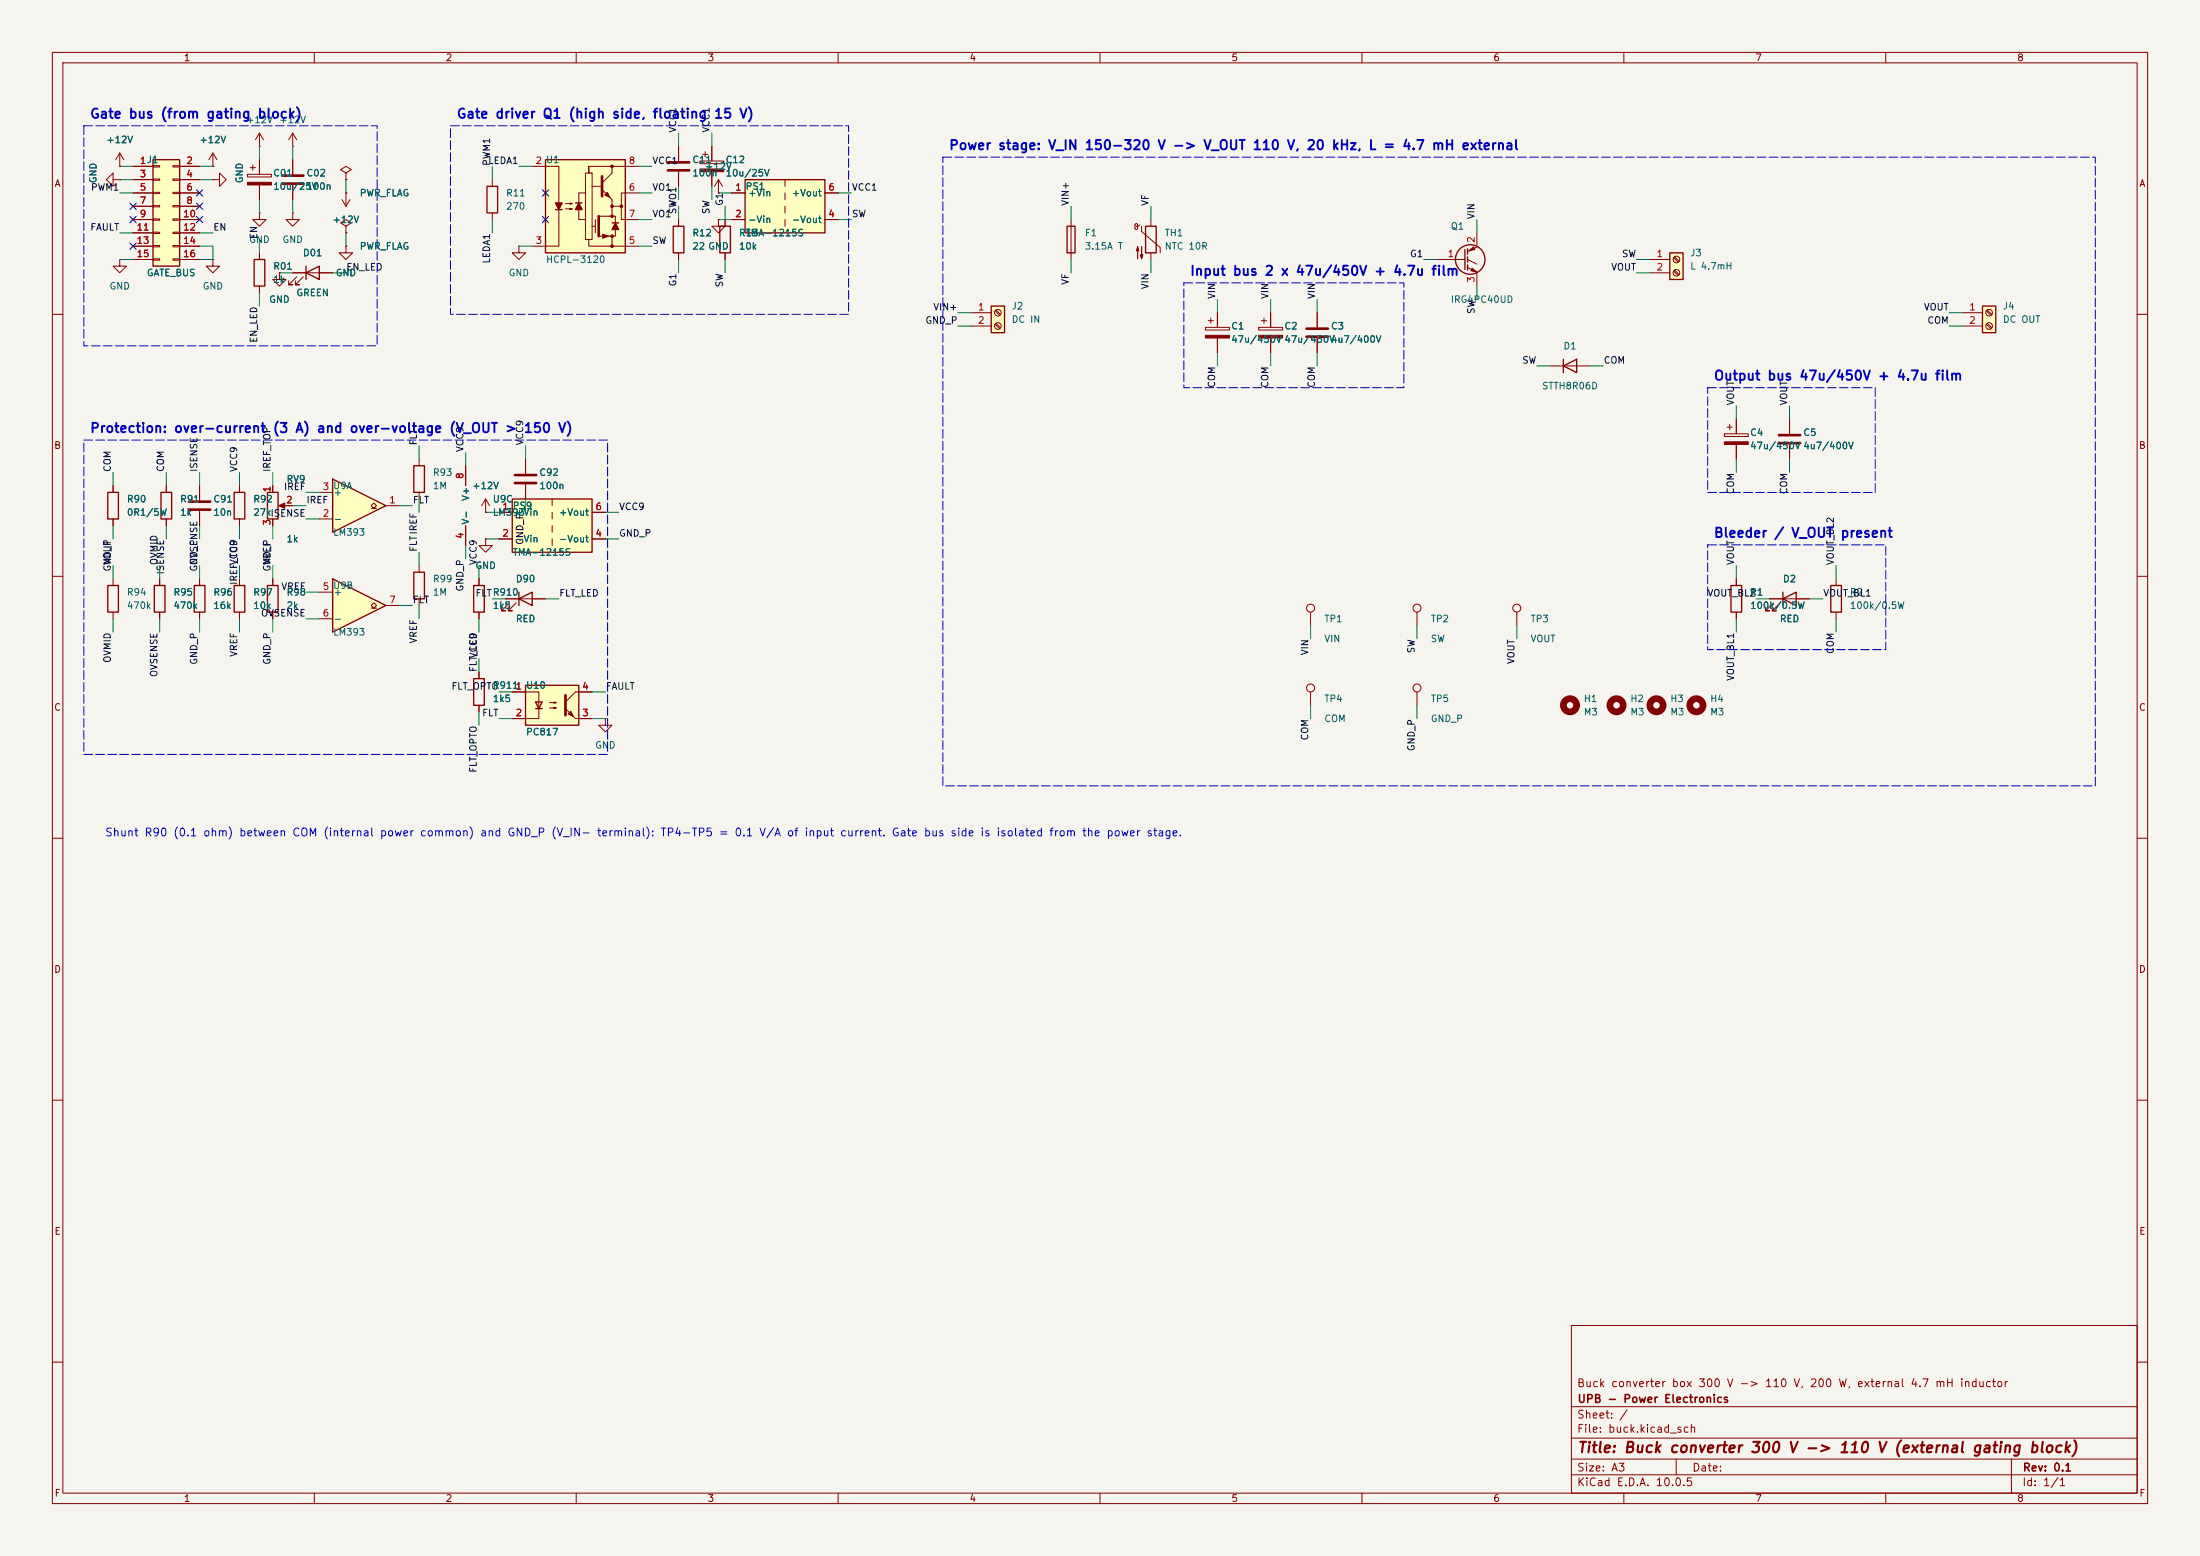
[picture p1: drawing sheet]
<svg xmlns="http://www.w3.org/2000/svg" width="420mm" height="297mm" viewBox="0 0 420 297" stroke-linecap="round" stroke-linejoin="round" font-family="sans-serif">
<path d="M0 0h420v297h-420z" fill="#f5f4ef" stroke="#f5f4ef" stroke-width=".19"/>
<g fill="none" stroke="#840000" stroke-width=".19">
<path d="M10 10h400v277h-400zM12 12h396v273h-396zM60 10v2M110 10v2M160 10v2M210 10v2M260 10v2M310 10v2M360 10v2M66 47v1.3h1.3l-1.3 1.2-1.2-1.2h1.2M66 47h.1M10 60h2"/>
<path d="M408 60h2M21.6 92.7v1.3M21.6 99.1v1.2M10 110h2M80 108v1.2M80 114.3v1.3M250.2 116.8v2.6M408 110h2M91.4 128.3v1.2M91.4 134.6v1.3M10 160h2M408 160h2"/>
<path d="M10 210h2M408 210h2M300 253h108v32h-108zM10 260h2M300 278.5h108M300 274.5h108M300 268.5h108M320 278.5v3M384 278.5v6.5M408 260h2M60 285v2M110 285v2"/>
<path d="M160 285v2M210 285v2M260 285v2M300 281.5h108M310 285v2M360 285v2"/>
<circle cx="250.2" cy="116.1" r=".76"/>
</g>
<path d="M20.6 94h2v5.1h-2zM79 109.2h2v5.1h-2zM90.4 129.5h2.1v5.1h-2.1z" fill="none" stroke="#840000" stroke-width=".25"/>
<path d="M100.3 130.8h10.2v7.6h-10.2z" fill="#ffffc2"/>
<path d="M100.3 130.8h10.2v7.6h-10.2zM102.2 134h1.3l-.6 1.3zM102.2 135.3h1.3" fill="none" stroke="#840000" stroke-width=".25"/>
<path d="M97.8 132.1h5.1v5.1h-5.1M104.9 134.1h1.3l-.4 .1v-.2l.4 .1M104.9 135.1h1.3l-.4 .2v-.3l.4 .1M109.9 137.2h3.1M113 132.1h-3.1l-2 1.9" fill="none" stroke="#840000" stroke-width=".19"/>
<path d="M107.9 132.7v3.8" fill="none" stroke="#840000" stroke-width=".51"/>
<g fill="#840000" stroke="#840000" stroke-width=".19">
<path d="M108.5 136.3l.5-.5 .5 1z"/>
<path d="M107.9 135.3l2 1.9z"/>
</g>
<path d="M189.2 58.4h2.6v5.1h-2.6z" fill="#ffffc2"/>
<path d="M189.2 58.4h2.6v5.1h-2.6z" fill="none" stroke="#840000" stroke-width=".25"/>
<g fill="none" stroke="#840000" stroke-width=".19">
<path d="M185.4 59.7h3.8M190 59.4l.8 .8M190.1 59.2l.9 .8M232.4 59.7v2.8M242.6 59.7v2.8M185.4 62.2h3.8M190 61.9l.8 .8M190.1 61.7l.9 .9M230.1 62.5h4.6v.5h-4.6zM230.6 61.2h1M231.1 60.7v1M232.4 64.5v2.8"/>
<path d="M240.3 62.5h4.6v.5h-4.6zM240.8 61.2h1M241.3 60.7v1M242.6 64.5v2.8"/>
<circle cx="190.5" cy="59.7" r=".63"/>
<circle cx="190.5" cy="62.2" r=".63"/>
</g>
<g fill="#840000" stroke="#840000" stroke-width=".19">
<path d="M230.1 64h4.6v.5h-4.6z"/>
<path d="M240.3 64h4.6v.5h-4.6z"/>
</g>
<path d="M63.5 110.5l10.2 5.1-10.2 5.1z" fill="#ffffc2"/>
<path d="M93 35.6h2v5h-2zM29.5 111.8h2v5h-2zM37.1 111.8h2v5h-2zM51.1 111.8h2v5h-2zM63.5 110.5l10.2 5.1-10.2 5.1zM330.5 111.8h2v5h-2zM340.4 114.3l2.5-1.3v2.6zM340.4 113v2.6" fill="none" stroke="#840000" stroke-width=".25"/>
<g fill="none" stroke="#840000" stroke-width=".19">
<path d="M94 34.3v1.3M94 40.6v1.3M99.1 47v1.3h1.2l-1.2 1.2-1.3-1.2h1.3M99.1 47h.1M329.2 82.8h4.6v.5h-4.6zM329.7 81.5h1M330.2 81v1M331.5 80v2.8M331.5 84.8v2.8M341.6 80v2.8M341.6 84.8v2.8M30.5 110.5v1.3"/>
<path d="M30.5 116.8v1.3M38.1 110.5v1.3M38.1 116.8v1.3M52.1 110.5v1.3M52.1 116.8v1.3M61 113h2.5M61 118.1h2.5M70.9 116.1h.5l-.5-.5 .5-.5 .5 .5-.5 .5h.5M73.7 115.6h2.5M331.5 110.5v1.3M331.5 116.8v1.3M337.8 114.3h7.6"/>
<path d="M338.6 115.1l-1.5 1.5h.7h-.7v-.8M339.9 115.1l-1.6 1.5h.8h-.8v-.8"/>
</g>
<path d="M339.6 83.1h4.1M339.6 84.6h4.1" fill="none" stroke="#840000" stroke-width=".51"/>
<path d="M329.2 84.3h4.6v.5h-4.6z" fill="#840000" stroke="#840000" stroke-width=".19"/>
<circle cx="299.7" cy="134.6" r="1.27" fill="none" stroke="#840000" stroke-width="1.3"/>
<path d="M104.1 30.5h15.3v17.8h-15.3z" fill="#ffffc2"/>
<path d="M104.1 30.5h15.3v17.8h-15.3zM109.9 38.7h1.2M106 40h1.3M116.8 42.5h1.3" fill="none" stroke="#840000" stroke-width=".25"/>
<g fill="none" stroke="#840000" stroke-width=".19">
<path d="M21.6 34.3v-1.3l-1.3 1.3 1.3 1.3v-1.3h1.3M22.9 34.3h.1M22.9 31.8h.1M22.9 29.2l-.8 1.3M22.9 29.2l.7 1.3M22.9 29.2v2.6M40.6 34.3h1.3v-1.3l1.3 1.3-1.3 1.3v-1.3M40.6 34.3h.1M40.6 31.8h.1M40.6 29.2l-.7 1.3M40.6 29.2l.8 1.3M40.6 29.2v2.6"/>
<path d="M49.5 27.9h.1M49.5 25.4l-.7 1.3M49.5 25.4l.8 1.3M49.5 25.4v2.5M55.9 27.9h.1M55.9 25.4l-.8 1.3M55.9 25.4l.7 1.3M55.9 25.4v2.5M101.6 31.8h5.1v15.2h-5.1M107.9 38.9h1.3l-.4 .1v-.3l.4 .2M107.9 39.9h1.3l-.4 .1v-.2l.4 .1M111.8 36.8h-1.3v1.9"/>
<path d="M111.8 33h1.2v12.7h-1.2zM112.4 31.8v1.2zM112.4 33h.1M112.4 31.8h9.5M113 35.6h1.8M116.8 31.8v1.2l-1.9 1.9M116.8 38.1v3.2M116.8 39.4h1.8M121.9 36.8h-3.3v5.1h3.3M133.6 30.7h4.6v.5h-4.6zM134.1 29.5h1M134.6 29v1"/>
<path d="M135.9 27.9v2.8M135.9 32.8v2.8M110.5 40v1.9h1.3M112.4 45.7v1.3h9.5M113 43.2h.7M113.7 41.9v2.6M114.3 41.3h3.2v1.2M116.8 45.1v1.9M117.5 43.8v1.3h-3.2"/>
</g>
<g fill="#840000" stroke="#840000" stroke-width=".25">
<path d="M106 38.7h1.3l-.6 1.3z"/>
<path d="M110.5 38.7l.6 1.3h-1.2z"/>
<path d="M117.5 42.5l.6 1.3h-1.3z"/>
</g>
<path d="M114.9 33.7v3.8M114.3 41.3v3.8" fill="none" stroke="#840000" stroke-width=".51"/>
<g fill="#840000" stroke="#840000" stroke-width=".19">
<path d="M116 36.7l.5 1-1.1-.5z"/>
<path d="M115.1 44.7l1.1 .4-1.1 .4z"/>
<path d="M114.9 36.2l1.9 1.9z"/>
<path d="M133.6 32.3h4.6v.5h-4.6z"/>
<circle cx="116.8" cy="31.7" r=".25"/>
<circle cx="116.8" cy="39.4" r=".25"/>
<circle cx="116.8" cy="41.3" r=".25"/>
<circle cx="116.8" cy="45.1" r=".25"/>
<circle cx="116.8" cy="47" r=".25"/>
<circle cx="118.6" cy="39.4" r=".25"/>
</g>
<circle cx="308.6" cy="134.6" r="1.27" fill="none" stroke="#840000" stroke-width="1.3"/>
<path d="M142.2 34.3h15.3v10.2h-15.3z" fill="#ffffc2"/>
<path d="M142.2 34.3h15.3v10.2h-15.3zM48.5 49.5h2v5.1h-2zM58.4 52.1l2.6-1.3v2.5zM58.4 50.8v2.5M137.4 43.2h2v5.1h-2z" fill="none" stroke="#840000" stroke-width=".25"/>
<g fill="none" stroke="#840000" stroke-width=".19">
<path d="M47.2 33.3h4.6v.5h-4.6zM47.8 32h1M48.3 31.5v1M49.5 30.5v2.8M49.5 35.3v2.8M55.9 30.5v2.8M55.9 35.3v2.8M139.7 36.8h2.5M149.9 34.3v1.3M149.9 36.8v1.3M149.9 39.4v1.2M157.5 36.8h2.5"/>
<path d="M49.5 40.6v1.3h1.3l-1.3 1.3-1.2-1.3h1.2M49.5 40.6h.1M49.5 48.3v1.2M49.5 54.6v1.3M55.9 40.6v1.3h1.2l-1.2 1.3-1.3-1.3h1.3M55.9 40.6h.1M55.9 52.1h7.6M56.6 52.8l-1.5 1.6h.8h-.8v-.8M57.9 52.8l-1.5 1.6h.7h-.7v-.8M138.4 41.9v1.3M138.4 48.3v1.2M139.7 41.9h2.5"/>
<path d="M149.9 41.9v1.3M157.5 41.9h2.5"/>
</g>
<path d="M53.8 33.5h4.1M53.8 35.1h4.1" fill="none" stroke="#840000" stroke-width=".51"/>
<path d="M47.2 34.8h4.6v.5h-4.6z" fill="#840000" stroke="#840000" stroke-width=".19"/>
<path d="M29.2 30.5h5.1v20.3h-5.1z" fill="#ffffc2"/>
<path d="M29.2 30.5h5.1v20.3h-5.1z" fill="none" stroke="#840000" stroke-width=".25"/>
<g fill="none" stroke="#840000" stroke-width=".19">
<path d="M25.4 31.8h3.8M25.4 34.3h3.8M25.4 36.8h3.8M25.4 39.4h3.8M29.2 31.6h1.3v.3h-1.3zM29.2 34.2h1.3v.2h-1.3zM29.2 36.7h1.3v.3h-1.3zM29.2 39.2h1.3v.3h-1.3zM33 31.6h1.3v.3h-1.3zM33 34.2h1.3v.2h-1.3zM33 36.7h1.3v.3h-1.3zM33 39.2h1.3v.3h-1.3z"/>
<path d="M34.3 31.8h3.8M34.3 34.3h3.8M34.3 36.8h3.8M34.3 39.4h3.8M137.2 36.8h.1M137.2 34.3l-.8 1.3M137.2 34.3l.7 1.3M137.2 34.3v2.5M22.9 49.5v1.3h1.2l-1.2 1.3-1.3-1.3h1.3M22.9 49.5h.1M25.4 41.9h3.8M25.4 44.5h3.8"/>
<path d="M25.4 47h3.8M25.4 49.5h3.8M29.2 41.8h1.3v.2h-1.3zM29.2 44.3h1.3v.3h-1.3zM29.2 46.9h1.3v.2h-1.3zM29.2 49.4h1.3v.3h-1.3zM33 41.8h1.3v.2h-1.3zM33 44.3h1.3v.3h-1.3zM33 46.9h1.3v.2h-1.3zM33 49.4h1.3v.3h-1.3zM34.3 41.9h3.8M34.3 44.5h3.8"/>
<path d="M34.3 47h3.8M34.3 49.5h3.8M40.6 49.5v1.3h1.3l-1.3 1.3-1.2-1.3h1.2M40.6 49.5h.1M53.3 52.1v1.2h1.3l-1.3 1.3-1.2-1.3h1.2M53.3 52.1h.1"/>
</g>
<g fill="none" stroke="#840000" stroke-width="1.3">
<circle cx="316.2" cy="134.6" r="1.27"/>
<circle cx="323.9" cy="134.6" r="1.27"/>
</g>
<path d="M97.8 95.3h15.2v10.1h-15.2z" fill="#ffffc2"/>
<path d="M97.8 95.3h15.2v10.1h-15.2zM349.5 111.8h2v5h-2z" fill="none" stroke="#840000" stroke-width=".25"/>
<g fill="none" stroke="#840000" stroke-width=".19">
<path d="M65.3 38.1l.7 1.3M66 33l1.1-.6-1.1-.6-1 .6 1 .6v1.3M66 34.3h.1M66 36.8h.1M66 36.8v2.6M66.8 38.1l-.8 1.3M66 43.2l1.1-.7-1.1-.6-1 .6 1 .7v1.3M66 44.5h.1M88.9 88.9v3.8M95.2 97.8h2.6M100.3 87.6v2.8M100.3 92.5v2.8"/>
<path d="M105.4 95.3v1.2M105.4 97.8v1.3M113 97.8h2.6M88.9 100.3v3.8M92.7 102.9v1.2h1.3l-1.3 1.3-1.3-1.3h1.3M92.7 102.9h.1M95.2 102.9h2.6M105.4 100.3v1.3M105.4 102.9v1.2M113 102.9h2.6M289.6 116.8v2.6M350.5 110.5v1.3"/>
<path d="M350.5 116.8v1.3M270.5 132.1v2.5"/>
<circle cx="289.6" cy="116.1" r=".76"/>
<circle cx="270.5" cy="131.3" r=".76"/>
</g>
<path d="M98.3 90.7h4.1M98.3 92.2h4.1" fill="none" stroke="#840000" stroke-width=".51"/>
<path d="M63.5 91.4l10.2 5.1-10.2 5.1z" fill="#ffffc2"/>
<path d="M203.7 43.2h1.5v5.1h-1.5zM298.4 69.9l2.6-1.3v2.5zM298.4 68.6v2.5M30.7 94h2.1v5.1h-2.1zM63.5 91.4l10.2 5.1-10.2 5.1zM79 88.9h2v5.1h-2zM20.6 111.8h2v5h-2z" fill="none" stroke="#840000" stroke-width=".25"/>
<g fill="none" stroke="#840000" stroke-width=".19">
<path d="M137.2 41.9v1.3h1.2l-1.2 1.3-1.3-1.3h1.3M137.2 41.9h.1M204.5 41.9v7.6M295.9 69.9h7.6M31.7 92.7v1.3M31.7 99.1v1.2M61 99.1h2.5M61 94h2.5M70.9 97h.5l-.5-.5 .5-.5 .5 .5-.5 .5h.5M73.7 96.5h2.5M80 87.6v1.3M80 94v1.3"/>
<path d="M92.7 97.8h.1M92.7 95.3l-.8 1.2M92.7 95.3l.8 1.2M92.7 95.3v2.5M21.6 110.5v1.3M21.6 116.8v1.3M250.2 132.1v2.5"/>
<circle cx="250.2" cy="131.3" r=".76"/>
</g>
<path d="M318.8 48.3h2.5v5h-2.5z" fill="#ffffc2"/>
<path d="M318.8 48.3h2.5v5h-2.5z" fill="none" stroke="#840000" stroke-width=".25"/>
<g fill="none" stroke="#840000" stroke-width=".19">
<path d="M315 49.5h3.8M315 52.1h3.8M319.5 49.2l.9 .8M319.5 51.7l.9 .9M319.7 49l.8 .9M319.7 51.6l.8 .8"/>
<circle cx="320" cy="49.5" r=".63"/>
<circle cx="320" cy="52.1" r=".63"/>
</g>
<path d="M378.5 58.4h2.5v5.1h-2.5z" fill="#ffffc2"/>
<g fill="none" stroke="#840000" stroke-width=".25">
<path d="M128.5 43.2h2.1v5.1h-2.1zM218.7 43.2h2v5.1h-2zM279.7 47.6v3.8M280.2 47.5v1M280.2 49v1M280.2 50.5v1.1M378.5 58.4h2.5v5.1h-2.5zM44.7 94h2v5.1h-2zM51.1 94h2v5.1h-2zM44.7 111.8h2v5h-2zM90.4 111.8h2.1v5h-2.1zM99.1 114.3l2.5-1.3v2.6z"/>
<path d="M99.1 113v2.6"/>
<circle cx="280.7" cy="49.5" r="2.82"/>
</g>
<g fill="none" stroke="#840000" stroke-width=".19">
<path d="M22.9 34.3h.1M22.9 31.8h.1M25.4 31.8h3.8M25.4 34.3h3.8M25.4 36.8h3.8M25.4 39.4h3.8M34.3 31.8h3.8M34.3 34.3h3.8M34.3 36.8h3.8M34.3 39.4h3.8M40.6 34.3h.1M40.6 31.8h.1"/>
<path d="M49.5 30.5v2.8M49.5 35.3v2.8M55.9 30.5v2.8M55.9 35.3v2.8M66 34.3h.1M66 36.8h.1M129.5 27.9v2.8M129.5 32.8v2.8M135.9 27.9v2.8M135.9 32.8v2.8M137.2 36.8h.1M139.7 36.8h2.5"/>
<path d="M157.5 36.8h2.5M25.4 49.5h3.8M25.4 41.9h3.8M25.4 44.5h3.8M25.4 47h3.8M34.3 49.5h3.8M34.3 41.9h3.8M34.3 44.5h3.8M34.3 47h3.8M49.5 48.3v1.2M49.5 54.6v1.3M53.3 52.1h.1"/>
<path d="M55.9 52.1h2.5M61 52.1h2.5M66 47h.1M66 44.5h.1M129.5 41.9v1.3M129.5 48.3v1.2M137.2 41.9h.1M138.4 41.9v1.3M138.4 48.3v1.2M139.7 41.9h2.5M157.5 41.9h2.5M217.2 42.9v.7l-.2 .2-.3-.1-.2-.4"/>
<path d="M217.2 42.9l-.3-.2-.2 .2 .1 .2 .3 .1 .5-.3M217.9 43.2v1l3.6 3v1.1M219.7 41.9v1.3M219.7 48.3v1.2M232.4 59.7v2.8M242.6 59.7v2.8M251.5 59.7v2.8M274.3 49.5h5.4M280.2 49.5l1.7 .9M280.2 51.1l1.7 .8M281.9 47.1l-1.7 .9M281.9 44.5v2.5"/>
<path d="M281.9 52.1v2.5M374.6 59.7h3.9M379.2 59.4l.9 .8M379.4 59.2l.8 .8M232.4 64.5v2.8M242.6 64.5v2.8M251.5 64.5v2.8M374.6 62.2h3.9M379.2 61.9l.9 .8M379.4 61.7l.8 .9M21.6 92.7v1.3M21.6 99.1v1.2"/>
<path d="M31.7 92.7v1.3M31.7 99.1v1.2M38.1 92.7v2.8M38.1 97.5v2.8M45.7 92.7v1.3M45.7 99.1v1.2M52.1 92.7v1.3M52.1 99.1v1.2M53.6 96.5h2.3M88.9 88.9v3.8M92.7 97.8h.1M95.2 97.8h2.6"/>
<path d="M100.3 87.6v2.8M100.3 92.5v2.8M113 97.8h2.6M331.5 80v2.8M331.5 84.8v2.8M341.6 80v2.8M341.6 84.8v2.8M30.5 110.5v1.3M30.5 116.8v1.3M38.1 110.5v1.3M38.1 116.8v1.3M45.7 110.5v1.3"/>
<path d="M45.7 116.8v1.3M52.1 110.5v1.3M52.1 116.8v1.3M88.9 100.3v3.8M91.4 110.5v1.3M91.4 116.8v1.3M92.7 102.9h.1M95.2 102.9h2.6M96.5 114.3h7.6M97.3 115.1l-1.5 1.5h.7h-.7v-.8M98.6 115.1l-1.6 1.5h.8h-.8v-.8M113 102.9h2.6"/>
<path d="M270.5 116.8v2.6M331.5 110.5v1.3M331.5 116.8v1.3M337.8 114.3h2.6M342.9 114.3h2.5M91.4 128.3v1.2M91.4 134.6v1.3M97.8 132.1h2.5M97.8 137.2h2.5M110.5 132.1h2.5M110.5 137.2h2.5M115.6 137.2v1.2h1.2l-1.2 1.3-1.3-1.3h1.3"/>
<path d="M115.6 137.2h.1"/>
<circle cx="379.7" cy="59.7" r=".63"/>
<circle cx="379.7" cy="62.2" r=".63"/>
<circle cx="270.5" cy="116.1" r=".76"/>
</g>
<path d="M127.5 31h4.1M127.5 32.5h4.1M249.4 62.7h4.1M249.4 64.3h4.1M36.1 95.8h4M36.1 97.3h4" fill="none" stroke="#840000" stroke-width=".51"/>
<g fill="#840000" stroke="#840000" stroke-width=".19">
<path d="M217.2 47.1l.2 .8h-.5l.3-.8v2.3z"/>
<path d="M217.9 47.1v2.3l-.2-.8h.5l-.3 .8z"/>
<path d="M281.1 51.2l.8 .7-1.1-.2z"/>
<path d="M280.4 47.9l.9-.8 .3 .5z"/>
<path d="M53.2 96.5l1.2-.5v1z"/>
</g>
<g fill="none" stroke="#009600" stroke-width=".19">
<path d="M22.9 34.3h2.5M22.9 31.8h2.5M22.9 36.8h2.5M38.1 34.3h2.5M38.1 31.8h2.5M49.5 27.9v2.6M49.5 38.1v2.5M55.9 27.9v2.6M55.9 38.1v2.5M66 34.3v2.5M94 31.8v2.5M99.1 31.8h2.5"/>
<path d="M121.9 31.8h2.6M121.9 36.8h2.6M129.5 25.4v2.5M129.5 35.6v2.5M129.5 39.4v2.5M135.9 25.4v2.5M135.9 35.6v2.5M137.2 36.8h2.5M138.4 39.4v2.5M160 36.8h2.6M204.5 39.4v2.5M219.7 39.4v2.5"/>
<path d="M22.9 49.5h2.5M22.9 44.5h2.5M38.1 47h2.5v2.5h-2.5M38.1 44.5h2.5M49.5 45.7v2.6M49.5 55.9v2.5M53.3 52.1h2.6M63.5 52.1h2.5M66 44.5v2.5M94 41.9v2.6M99.1 47h2.5M121.9 47h2.6"/>
<path d="M121.9 41.9h2.6M129.5 49.5v2.6M137.2 41.9h2.5M138.4 49.5v2.6M160 41.9h2.6M182.9 59.7h2.5M204.5 49.5v2.6M219.7 49.5v2.6M232.4 57.2v2.5M242.6 57.2v2.5M251.5 57.2v2.5M271.8 49.5h2.5"/>
<path d="M281.9 41.9v2.6M281.9 54.6v2.6M312.4 49.5h2.6M312.4 52.1h2.6M372.1 59.7h2.5M182.9 62.2h2.5M232.4 67.3v2.6M242.6 67.3v2.6M251.5 67.3v2.6M293.4 69.9h2.5M303.5 69.9h2.6M331.5 77.5v2.5"/>
<path d="M341.6 77.5v2.5M372.1 62.2h2.5M21.6 90.2v2.5M31.7 90.2v2.5M38.1 90.2v2.5M45.7 90.2v2.5M52.1 90.2v2.5M55.9 96.5h2.5M58.4 99.1h2.6M58.4 94h2.6M76.2 96.5h2.5M80 85.1v2.5"/>
<path d="M80 95.3v2.5M88.9 86.4v2.5M92.7 97.8h2.5M100.3 85.1v2.5M100.3 95.3v2.5M115.6 97.8h2.5M331.5 87.6v2.6M341.6 87.6v2.6M21.6 100.3v2.6M21.6 108v2.5M21.6 118.1v2.6M30.5 108v2.5"/>
<path d="M30.5 118.1v2.6M31.7 100.3v2.6M38.1 100.3v2.6M38.1 108v2.5M38.1 118.1v2.6M45.7 100.3v2.6M45.7 108v2.5M45.7 118.1v2.6M52.1 100.3v2.6M52.1 108v2.5M52.1 118.1v2.6M58.4 113h2.6"/>
<path d="M58.4 118.1h2.6M76.2 115.6h2.5M80 105.4v2.6M80 115.6v2.5M88.9 104.1v2.6M91.4 108v2.5M91.4 118.1v2.6M92.7 102.9h2.5M94 114.3h2.5M104.1 114.3h2.6M115.6 102.9h2.5M250.2 119.4v2.5"/>
<path d="M270.5 119.4v2.5M289.6 119.4v2.5M331.5 108v2.5M331.5 118.1v2.6M335.3 114.3h2.5M345.4 114.3h2.6M350.5 108v2.5M350.5 118.1v2.6M91.4 125.7v2.6M91.4 135.9v2.5M95.2 132.1h2.6M95.2 137.2h2.6"/>
<path d="M113 132.1h2.6M113 137.2h2.6M250.2 134.6v2.6M270.5 134.6v2.6"/>
</g>
<g fill="none" stroke="#000084" stroke-width=".19">
<path d="M24.8 38.8l1.2 1.2M26 38.8l-1.2 1.2M37.5 38.8l1.2 1.2M37.5 36.2l1.2 1.2M38.7 38.8l-1.2 1.2M38.7 36.2l-1.2 1.2M103.5 36.2l1.2 1.2M104.7 36.2l-1.2 1.2M24.8 41.3l1.2 1.2M24.8 46.4l1.2 1.2M26 41.3l-1.2 1.2M26 46.4l-1.2 1.2"/>
<path d="M37.5 41.3l1.2 1.2M38.7 41.3l-1.2 1.2M103.5 41.3l1.2 1.2M104.7 41.3l-1.2 1.2"/>
</g>
<path d="M16 24h56v42h-56zM86 24h76v36h-76zM180 30h220v120h-220zM226 54h42v20h-42zM326 74h32v20h-32zM16 84h100v60h-100zM326 104h34v20h-34z" fill="none" stroke="#0000c2" stroke-width=".19" stroke-dasharray="1.7 .6"/>
<text font-size="2" fill="#840000" x="301" y="277.8">Title: Buck converter 300 V -&gt; 110 V (external gating block)</text>
<g font-size="1.8" fill="#0000c2">
<text x="17.1" y="23.1">Gate bus (from gating block)</text>
<text x="87.1" y="23.1">Gate driver Q1 (high side, floating 15 V)</text>
<text x="181.1" y="29.1">Power stage: V_IN 150-320 V -&gt; V_OUT 110 V, 20 kHz, L = 4.7 mH external</text>
<text x="227.1" y="53.1">Input bus 2 x 47u/450V + 4.7u film</text>
<text x="327.1" y="73.1">Output bus 47u/450V + 4.7u film</text>
<text x="17.1" y="83.1">Protection: over-current (3 A) and over-voltage (V_OUT &gt; 150 V)</text>
<text x="327.1" y="103.1">Bleeder / V_OUT present</text>
</g>
<text font-size="1.5" fill="#0000c2" x="20" y="160">Shunt R90 (0.1 ohm) between COM (internal power common) and GND_P (V_IN- terminal): TP4-TP5 = 0.1 V/A of input current. Gate bus side is isolated from the power stage.</text>
<g font-size="1.5" fill="#840000">
<text x="300.9" y="265.1">Buck converter box 300 V -&gt; 110 V, 200 W, external 4.7 mH inductor</text>
<text x="301" y="268.1">UPB - Power Electronics</text>
<text x="300.9" y="273.8">File: buck.kicad_sch</text>
<text x="300.9" y="271.1">Sheet: /</text>
<text x="300.9" y="281.2">Size: A3</text>
<text x="322.9" y="281.2">Date:</text>
<text x="386" y="281.2">Rev: 0.1</text>
<text x="300.9" y="284">KiCad E.D.A. 10.0.5</text>
<text x="385.9" y="284">Id: 1/1</text>
</g>
<g font-size="1.3" fill="#840000">
<text x="35" y="12">1</text>
<text x="85" y="12">2</text>
<text x="135" y="12">3</text>
<text x="185" y="12">4</text>
<text x="235" y="12">5</text>
<text x="285" y="12">6</text>
<text x="335" y="12">7</text>
<text x="385" y="12">8</text>
<text x="10.3" y="36">A</text>
<text x="408.3" y="36">A</text>
<text x="10.2" y="86">B</text>
<text x="408.2" y="86">B</text>
<text x="10.2" y="136">C</text>
<text x="408.2" y="136">C</text>
<text x="10.2" y="186">D</text>
<text x="408.2" y="186">D</text>
<text x="10.3" y="236">E</text>
<text x="408.3" y="236">E</text>
<text x="10.3" y="286">F</text>
<text x="35" y="287">1</text>
<text x="85" y="287">2</text>
<text x="135" y="287">3</text>
<text x="185" y="287">4</text>
<text x="235" y="287">5</text>
<text x="285" y="287">6</text>
<text x="335" y="287">7</text>
<text x="385" y="287">8</text>
<text x="408.3" y="286">F</text>
</g>
<g font-size="1.3" fill="#006464">
<text x="46.9" y="23.8">+12V</text>
<text x="53.2" y="23.8">+12V</text>
<text x="20.2" y="27.6">+12V</text>
<text x="38" y="27.6">+12V</text>
<text x="18.7" y="35.1" transform="rotate(-90 18.7 35.1)">GND</text>
<text x="46.7" y="35.1" transform="rotate(-90 46.7 35.1)">GND</text>
<text x="52.1" y="34">C01</text>
<text x="58.4" y="34">C02</text>
<text x="132.1" y="31.4">C11</text>
<text x="132.1" y="34">100n</text>
<text x="134.5" y="32.7">+12V</text>
<text x="138.4" y="31.4">C12</text>
<text x="138.4" y="34">10u/25V</text>
<text x="52.1" y="36.5">10u/25V</text>
<text x="58.4" y="36.5">100n</text>
<text x="68.6" y="37.8">PWR_FLAG</text>
<text x="96.5" y="37.8">R11</text>
<text x="96.5" y="40.3">270</text>
<text x="142.7" y="37.8">+Vin</text>
<text x="151.1" y="37.8">+Vout</text>
<text x="47.5" y="46.7">GND</text>
<text x="53.8" y="46.7">GND</text>
<text x="63.4" y="42.9">+12V</text>
<text x="68.6" y="48">PWR_FLAG</text>
<text x="132.1" y="45.4">R12</text>
<text x="132.1" y="48">22 GND</text>
<text x="141" y="45.4">R13</text>
<text x="141" y="48">10k</text>
<text x="142.2" y="45.4">TMA-1215S</text>
<text x="142.7" y="42.9">-Vin</text>
<text x="151.1" y="42.9">-Vout</text>
<text x="207" y="45.4">F1</text>
<text x="207" y="48">3.15A T</text>
<text x="222.2" y="45.4">TH1</text>
<text x="222.2" y="48">NTC 10R</text>
<text x="276.8" y="44.1">Q1</text>
<text x="27.9" y="53">GATE_BUS</text>
<text x="52.1" y="51.8">R01</text>
<text x="57.7" y="49.2">D01</text>
<text x="64" y="53">GND</text>
<text x="97" y="53">GND</text>
<text x="104.1" y="50.5">HCPL-3120</text>
<text x="322.6" y="49.2">J3</text>
<text x="322.6" y="51.8">L 4.7mH</text>
<text x="20.8" y="55.6">GND</text>
<text x="38.6" y="55.6">GND</text>
<text x="51.3" y="58.1">GND</text>
<text x="52.1" y="54.3">1k</text>
<text x="56.5" y="56.8">GREEN</text>
<text x="193" y="59.4">J2</text>
<text x="276.8" y="58.1">IRG4PC40UD</text>
<text x="382.3" y="59.4">J4</text>
<text x="193" y="61.9">DC IN</text>
<text x="234.9" y="63.2">C1</text>
<text x="234.9" y="65.7">47u/450V 47u/450V</text>
<text x="245.1" y="63.2">C2</text>
<text x="254" y="63.2">C3</text>
<text x="254" y="65.7">4u7/400V</text>
<text x="382.3" y="61.9">DC OUT</text>
<text x="298.4" y="67">D1</text>
<text x="294.3" y="74.6">STTH8R06D</text>
<text x="334" y="83.5">C4</text>
<text x="344.2" y="83.5">C5</text>
<text x="334" y="86.1">47u/450V 4u7/400V</text>
<text x="54.6" y="92.4">RV9</text>
<text x="63.6" y="94.9">+</text>
<text x="82.5" y="91.1">R93</text>
<text x="82.5" y="93.7">1M</text>
<text x="89.9" y="95.7" transform="rotate(-90 89.9 95.7)">V+</text>
<text x="90" y="93.7">+12V</text>
<text x="102.9" y="91.1">C92</text>
<text x="102.9" y="93.7">100n</text>
<text x="24.1" y="96.2">R90</text>
<text x="24.1" y="98.8">0R1/5W</text>
<text x="34.3" y="96.2">R91</text>
<text x="34.3" y="98.8">1k</text>
<text x="40.6" y="96.2">C91</text>
<text x="40.6" y="98.8">10n</text>
<text x="48.2" y="96.2">R92</text>
<text x="48.2" y="98.8">27kISENSE</text>
<text x="48.2" y="98.8">27k</text>
<text x="63.6" y="100">-</text>
<text x="89.9" y="100.2" transform="rotate(-90 89.9 100.2)">V-</text>
<text x="94" y="96.2">U9C</text>
<text x="94" y="98.8">LM393</text>
<text x="98.3" y="98.8">+Vin</text>
<text x="106.6" y="98.8">+Vout</text>
<text x="54.6" y="103.8">1k</text>
<text x="63.5" y="102.6">LM393</text>
<text x="97.8" y="106.4">TMA-1215S</text>
<text x="98.3" y="103.8">-Vin</text>
<text x="106.6" y="103.8">-Vout</text>
<text x="24.1" y="114">R94</text>
<text x="33" y="114">R95</text>
<text x="40.6" y="114">R96</text>
<text x="48.2" y="114">R97</text>
<text x="54.6" y="114">R98</text>
<text x="63.6" y="114">+</text>
<text x="82.5" y="111.5">R99</text>
<text x="82.5" y="114">1M</text>
<text x="90.6" y="108.9">GND</text>
<text x="94" y="114">R910</text>
<text x="98.4" y="111.5">D90</text>
<text x="334" y="114">R1</text>
<text x="340.3" y="111.5">D2</text>
<text x="353" y="114">R2</text>
<text x="24.1" y="116.5">470k</text>
<text x="33" y="116.5">470k</text>
<text x="40.6" y="116.5">16k</text>
<text x="48.2" y="116.5">10k</text>
<text x="54.6" y="116.5">2k</text>
<text x="63.6" y="119.1">-</text>
<text x="94" y="116.5">1k5</text>
<text x="98.4" y="119.1">RED</text>
<text x="252.7" y="119.1">TP1</text>
<text x="273" y="119.1">TP2</text>
<text x="292.1" y="119.1">TP3</text>
<text x="334" y="116.5">100k/0.5W</text>
<text x="339.7" y="119.1">RED</text>
<text x="353" y="116.5">100k/0.5W</text>
<text x="63.5" y="121.6">LM393</text>
<text x="252.7" y="122.9">VIN</text>
<text x="273" y="122.9">SW</text>
<text x="292.1" y="122.9">VOUT</text>
<text x="94" y="131.8">R911</text>
<text x="94" y="134.3">1k5</text>
<text x="252.7" y="134.3">TP4</text>
<text x="273" y="134.3">TP5</text>
<text x="302.2" y="134.3">H1</text>
<text x="302.2" y="136.9">M3</text>
<text x="311.1" y="134.3">H2</text>
<text x="311.1" y="136.9">M3</text>
<text x="318.8" y="134.3">H3</text>
<text x="318.8" y="136.9">M3</text>
<text x="326.4" y="134.3">H4</text>
<text x="326.4" y="136.9">M3</text>
<text x="100.3" y="140.7">PC817</text>
<text x="113.5" y="143.2">GND</text>
<text x="252.7" y="138.1">COM</text>
<text x="273" y="138.1">GND_P</text>
</g>
<g font-size="1.3" fill="#0f0f0f">
<text x="129.4" y="25.4" transform="rotate(-90 129.4 25.4)">VCC1</text>
<text x="135.8" y="25.4" transform="rotate(-90 135.8 25.4)">VCC1</text>
<text x="93.1" y="31.6">LEDA1</text>
<text x="93.9" y="31.8" transform="rotate(-90 93.9 31.8)">PWM1</text>
<text x="124.4" y="31.6">VCC1</text>
<text x="17.3" y="36.7">PWM1</text>
<text x="124.4" y="41.8">VO1</text>
<text x="124.4" y="36.7">VO1</text>
<text x="129.4" y="41" transform="rotate(-90 129.4 41)">SW</text>
<text x="129.4" y="39.4" transform="rotate(-90 129.4 39.4)">VO1</text>
<text x="135.8" y="41" transform="rotate(-90 135.8 41)">SW</text>
<text x="138.3" y="39.4" transform="rotate(-90 138.3 39.4)">G1</text>
<text x="162.5" y="41.8">SW</text>
<text x="162.5" y="36.7">VCC1</text>
<text x="204.3" y="39.4" transform="rotate(-90 204.3 39.4)">VIN+</text>
<text x="219.6" y="39.4" transform="rotate(-90 219.6 39.4)">VF</text>
<text x="281.8" y="41.9" transform="rotate(-90 281.8 41.9)">VIN</text>
<text x="17.1" y="44.3">FAULT</text>
<text x="40.6" y="44.3">EN</text>
<text x="49.4" y="45.7" transform="rotate(-90 49.4 45.7)">EN</text>
<text x="124.4" y="46.9">SW</text>
<text x="66" y="51.9">EN_LED</text>
<text x="93.9" y="50.4" transform="rotate(-90 93.9 50.4)">LEDA1</text>
<text x="269.1" y="49.4">G1</text>
<text x="307.5" y="51.9">VOUT</text>
<text x="309.5" y="49.4">SW</text>
<text x="129.4" y="54.8" transform="rotate(-90 129.4 54.8)">G1</text>
<text x="138.3" y="55" transform="rotate(-90 138.3 55)">SW</text>
<text x="178.1" y="59.6">VIN+</text>
<text x="204.3" y="54.5" transform="rotate(-90 204.3 54.5)">VF</text>
<text x="219.6" y="55.3" transform="rotate(-90 219.6 55.3)">VIN</text>
<text x="232.3" y="57.2" transform="rotate(-90 232.3 57.2)">VIN</text>
<text x="242.4" y="57.2" transform="rotate(-90 242.4 57.2)">VIN</text>
<text x="251.3" y="57.2" transform="rotate(-90 251.3 57.2)">VIN</text>
<text x="367.2" y="59.6">VOUT</text>
<text x="49.4" y="65.5" transform="rotate(-90 49.4 65.5)">EN_LED</text>
<text x="176.5" y="62.1">GND_P</text>
<text x="281.8" y="60" transform="rotate(-90 281.8 60)">SW</text>
<text x="367.8" y="62.1">COM</text>
<text x="290.5" y="69.7">SW</text>
<text x="306" y="69.7">COM</text>
<text x="232.3" y="74.1" transform="rotate(-90 232.3 74.1)">COM</text>
<text x="242.4" y="74.1" transform="rotate(-90 242.4 74.1)">COM</text>
<text x="251.3" y="74.1" transform="rotate(-90 251.3 74.1)">COM</text>
<text x="331.3" y="77.5" transform="rotate(-90 331.3 77.5)">VOUT</text>
<text x="341.5" y="77.5" transform="rotate(-90 341.5 77.5)">VOUT</text>
<text x="79.9" y="85.1" transform="rotate(-90 79.9 85.1)">FLT</text>
<text x="88.8" y="86.4" transform="rotate(-90 88.8 86.4)">VCC9</text>
<text x="100.2" y="85.1" transform="rotate(-90 100.2 85.1)">VCC9</text>
<text x="21.5" y="90.2" transform="rotate(-90 21.5 90.2)">COM</text>
<text x="31.6" y="90.2" transform="rotate(-90 31.6 90.2)">COM</text>
<text x="38" y="90.2" transform="rotate(-90 38 90.2)">ISENSE</text>
<text x="45.6" y="90.2" transform="rotate(-90 45.6 90.2)">VCC9</text>
<text x="51.9" y="90.2" transform="rotate(-90 51.9 90.2)">IREF_TOP</text>
<text x="54.1" y="93.9">IREF</text>
<text x="331.3" y="94.4" transform="rotate(-90 331.3 94.4)">COM</text>
<text x="341.5" y="94.4" transform="rotate(-90 341.5 94.4)">COM</text>
<text x="58.4" y="96.4">IREF</text>
<text x="78.7" y="96.4">FLT</text>
<text x="118.1" y="97.7">VCC9</text>
<text x="21.5" y="108" transform="rotate(-90 21.5 108)">VOUT</text>
<text x="30.4" y="108" transform="rotate(-90 30.4 108)">OVMID</text>
<text x="38" y="108" transform="rotate(-90 38 108)">OVSENSE</text>
<text x="45.6" y="108" transform="rotate(-90 45.6 108)">VCC9</text>
<text x="51.9" y="108" transform="rotate(-90 51.9 108)">VREF</text>
<text x="79.9" y="105.4" transform="rotate(-90 79.9 105.4)">FLTIREF</text>
<text x="91.3" y="108" transform="rotate(-90 91.3 108)">VCC9</text>
<text x="100.2" y="104.1" transform="rotate(-90 100.2 104.1)">GND_P</text>
<text x="118.1" y="102.7">GND_P</text>
<text x="331.3" y="108" transform="rotate(-90 331.3 108)">VOUT</text>
<text x="350.4" y="108" transform="rotate(-90 350.4 108)">VOUT_BL2</text>
<text x="21.5" y="109.2" transform="rotate(-90 21.5 109.2)">GND_P</text>
<text x="31.6" y="109.7" transform="rotate(-90 31.6 109.7)">ISENSE</text>
<text x="38" y="109.2" transform="rotate(-90 38 109.2)">GND_P</text>
<text x="45.6" y="111.7" transform="rotate(-90 45.6 111.7)">IREF_TOP</text>
<text x="51.9" y="109.2" transform="rotate(-90 51.9 109.2)">GND_P</text>
<text x="53.6" y="112.9">VREF</text>
<text x="88.8" y="113" transform="rotate(-90 88.8 113)">GND_P</text>
<text x="49.7" y="118">OVSENSE</text>
<text x="78.7" y="115.4">FLT</text>
<text x="90.7" y="114.2">FLTR910</text>
<text x="106.7" y="114.2">FLT_LED</text>
<text x="325.9" y="114.2">VOUT_BL2</text>
<text x="348" y="114.2">VOUT_BL1</text>
<text x="45.6" y="125.5" transform="rotate(-90 45.6 125.5)">VREF</text>
<text x="79.9" y="122.9" transform="rotate(-90 79.9 122.9)">VREF</text>
<text x="91.3" y="125.8" transform="rotate(-90 91.3 125.8)">VCC9</text>
<text x="250.1" y="125.2" transform="rotate(-90 250.1 125.2)">VIN</text>
<text x="270.4" y="124.8" transform="rotate(-90 270.4 124.8)">SW</text>
<text x="350.4" y="124.9" transform="rotate(-90 350.4 124.9)">COM</text>
<text x="21.5" y="126.6" transform="rotate(-90 21.5 126.6)">OVMID</text>
<text x="30.4" y="129.3" transform="rotate(-90 30.4 129.3)">OVSENSE</text>
<text x="38" y="127" transform="rotate(-90 38 127)">GND_P</text>
<text x="51.9" y="127" transform="rotate(-90 51.9 127)">GND_P</text>
<text x="86.1" y="132">FLT_OPTO</text>
<text x="91.3" y="128.4" transform="rotate(-90 91.3 128.4)">FLT_LED</text>
<text x="115.5" y="132">FAULT</text>
<text x="289.4" y="126.9" transform="rotate(-90 289.4 126.9)">VOUT</text>
<text x="331.3" y="130.1" transform="rotate(-90 331.3 130.1)">VOUT_BL1</text>
<text x="91.9" y="137">FLT</text>
<text x="250.1" y="141.4" transform="rotate(-90 250.1 141.4)">COM</text>
<text x="270.4" y="143.5" transform="rotate(-90 270.4 143.5)">GND_P</text>
<text x="91.3" y="147.6" transform="rotate(-90 91.3 147.6)">FLT_OPTO</text>
</g>
<g font-size="1.3" fill="#a90000">
<text x="26.6" y="31.6">1J1</text>
<text x="26.6" y="34.2">3</text>
<text x="35.5" y="31.6">2</text>
<text x="35.5" y="34.2">4</text>
<text x="102.1" y="31.6">2 U1</text>
<text x="119.9" y="31.6">8</text>
<text x="26.6" y="36.7">5</text>
<text x="26.6" y="39.2">7</text>
<text x="26.6" y="41.8">9</text>
<text x="34.9" y="41.8">10</text>
<text x="35.5" y="36.7">6</text>
<text x="35.5" y="39.2">8</text>
<text x="119.9" y="36.7">6</text>
<text x="119.9" y="41.8">7</text>
<text x="140.2" y="36.7">1 PS1</text>
<text x="140.2" y="41.8">2</text>
<text x="158" y="41.8">4</text>
<text x="158" y="36.7">6</text>
<text x="26" y="44.3">11</text>
<text x="26" y="46.9">13</text>
<text x="34.9" y="44.3">12</text>
<text x="34.9" y="46.9">14</text>
<text x="102.1" y="46.9">3</text>
<text x="119.9" y="46.9">5</text>
<text x="281.8" y="46.5" transform="rotate(-90 281.8 46.5)">2</text>
<text x="26" y="49.4">15</text>
<text x="34.9" y="49.4">16</text>
<text x="276.3" y="49.4">1</text>
<text x="316.1" y="49.4">1</text>
<text x="316.1" y="51.9">2</text>
<text x="186.6" y="59.6">1</text>
<text x="281.8" y="54.1" transform="rotate(-90 281.8 54.1)">3</text>
<text x="375.8" y="59.6">1</text>
<text x="186.6" y="62.1">2</text>
<text x="375.8" y="62.1">2</text>
<text x="51.9" y="94.1" transform="rotate(-90 51.9 94.1)">1</text>
<text x="61.5" y="93.8">3 U9A</text>
<text x="88.8" y="91.5" transform="rotate(-90 88.8 91.5)">8</text>
<text x="51.9" y="100.4" transform="rotate(-90 51.9 100.4)">3</text>
<text x="54.5" y="96.4">2</text>
<text x="61.5" y="98.9">2</text>
<text x="74.2" y="96.4">1</text>
<text x="95.8" y="97.7">1 PS9</text>
<text x="113.6" y="97.7">6</text>
<text x="88.8" y="103" transform="rotate(-90 88.8 103)">4</text>
<text x="95.8" y="102.7">2</text>
<text x="113.6" y="102.7">4</text>
<text x="61.5" y="112.9">5 U9B</text>
<text x="61.5" y="118">6</text>
<text x="74.2" y="115.4">7</text>
<text x="98.3" y="131.9">1 U10</text>
<text x="111" y="131.9">4</text>
<text x="98.3" y="137">2</text>
<text x="111" y="137">3</text>
</g>
</svg>
